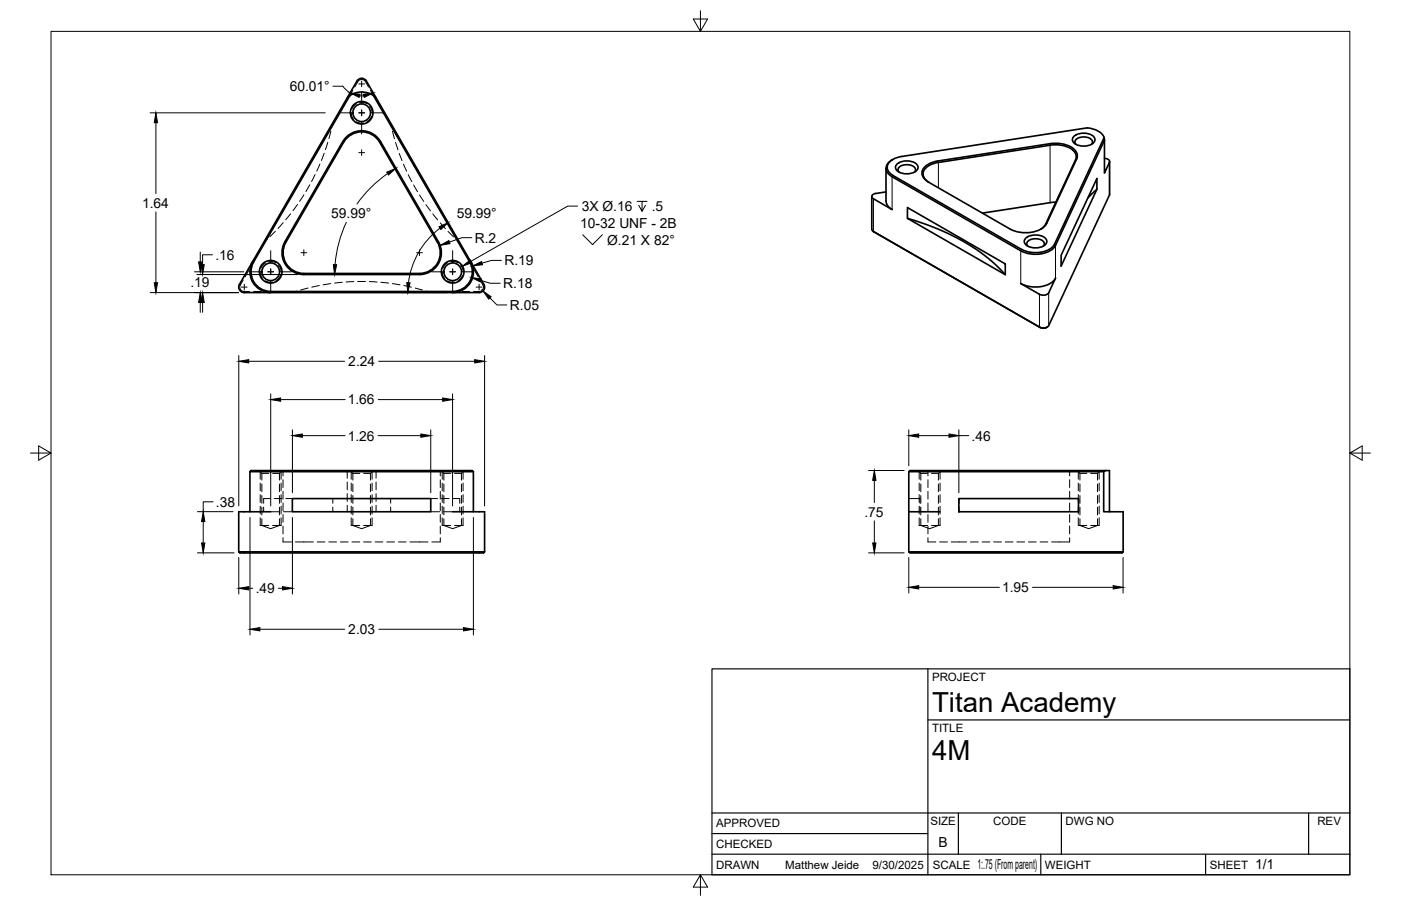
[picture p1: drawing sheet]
<svg xmlns="http://www.w3.org/2000/svg" width="432mm" height="279mm" viewBox="0 0 432 279" stroke-linecap="round" stroke-linejoin="round" font-family="sans-serif">
<!-- layer: Visible -->
<g fill="none" stroke="#000" stroke-width=".51">
<path d="M107.8 29.5l-29.6 51.3M107.8 29.5l-.8 .6M107.8 29.5a6.4 6.4 0 0 1 8.1 .6M110 25a1.7 1.7 0 0 1 2.9 0M110 25l-36.2 62.7a1.69 1.69 0 0 0 1.5 2.5h72.4a1.7 1.7 0 0 0 1.4-2.5M112.9 25l3 5.2M115.1 29.5l29.7 51.3M115.9 30.2l33.2 57.5M107 42.5a6.4 6.4 0 0 1 10 1.4l17.8 30.8a6.4 6.4 0 0 1-5.5 9.6h-35.6a6.4 6.4 0 0 1-5.6-9.6l17.8-30.8zM117.3 43.7l17.8 30.9a6.7 6.7 0 0 1-5.8 10.1h-35.7a6.7 6.7 0 0 1-5.8-10.1M117.3 43.7a6.7 6.7 0 0 0-11.7 0l-17.8 30.9M270 59.6l-.8 .3-.5 .4v.5l.5 .5"/>
<path d="M273.1 51.9v10.6l.8 1.4 1.1 .7M273.1 59.2l-3.2 .5M275.2 49.2a2.79 2.79 0 0 0-2.1 2.6 2.79 2.79 0 0 0 1.9 2.7M276.5 50.6a4.8 4.8 0 0 1 6.3 .4 1.71 1.71 0 0 1-1.5 2.3 4.7 4.7 0 0 1-5.1-1 1.3 1.3 0 0 1 .3-1.7zM277.1 53.1a1.32 1.32 0 0 1-.1-1.5 1.32 1.32 0 0 1 1.3-.7 3.4 3.4 0 0 1 3.8 1.1l-.2 1.1M289.1 49.6a5.7 5.7 0 0 0-4.9 3.3 3.1 3.1 0 0 0 1.9 3.2M323.6 44.8l-34.4 5.3a4.7 4.7 0 0 0-4.7 3.6 3.1 3.1 0 0 0 1.8 2.5M323.7 44.8a8.2 8.2 0 0 1 7.7 2.3 2.23 2.23 0 0 1 .1 2.2l-9.2 19.8M331 42a4.8 4.8 0 0 1 6.3 .4 1.71 1.71 0 0 1-1.5 2.4 4.7 4.7 0 0 1-5.1-1.1 1.3 1.3 0 0 1 .3-1.7zM331.6 44.5a1.32 1.32 0 0 1-.1-1.5 1.32 1.32 0 0 1 1.3-.6 3.4 3.4 0 0 1 3.9 1.1l-.3 1M331.8 49.1l-9.2 19.8a8.1 8.1 0 0 1-8.3 2.7l-3-1-25.2-14.5M331.8 49.1a3.2 3.2 0 0 0-2.4-4.1l-3.2-.8-2.6 .1-34.5 5.3"/>
<path d="M338.1 58.4l-11.1 23.7v-3.4l11.1-23.6v3.3l-2.8 2.6M340.3 42.4l-15.3 32.9a7.2 7.2 0 0 1-7.4 2.5l-2.7-.9-39.7-22.8M340.4 43.3a3.3 3.3 0 0 0-2.6-3.2l-2.7-.7-57.2 8.9a4.9 4.9 0 0 0-4.4 2.9 2.81 2.81 0 0 0 1.7 2.9M340.4 43.3l-15.1 32.4a7.9 7.9 0 0 1-8.6 2.4l-2.1-.8-39.6-22.8M340.4 43.3v10.1l1.5-3.3a1.18 1.18 0 0 0-1.5-1.3M342 49.8v10.1M342 59.9l-18.8 40.5a2.3 2.3 0 0 1-2.8 .5M268.7 60.6v10.1l.2 .5 51.9 29.9a2.18 2.18 0 0 0 2-.2M269.2 71.4l.2 .1M269.2 61.3l5.8 3.3M279.7 64l30.1 17.4v3.3l-30.1-17.4zM279.7 67.3a64.4 64.4 0 0 1 29.2 16.4l.9 1"/>
<path d="M316.2 73.4a4.8 4.8 0 0 1 6.3 .4 1.71 1.71 0 0 1-1.5 2.4 4.7 4.7 0 0 1-5.1-1.1 1.3 1.3 0 0 1 .3-1.7zM316.8 75.9a1.32 1.32 0 0 1-.1-1.5 1.32 1.32 0 0 1 1.3-.6 3.4 3.4 0 0 1 3.8 1.1l-.2 1M322.3 69.1l-1.5 1.6M323.6 62.5l-20.8 3.2M325.4 62.4l-1.7 .1M77.9 80.6a6.4 6.4 0 0 0 5.5 9.6M78.2 80.8a6.1 6.1 0 0 0 5.2 9.1M83.4 89.9h56.1M144.8 80.8a6.1 6.1 0 0 1-5.3 9.1M145.1 80.6a6.4 6.4 0 0 1-5.6 9.6M314.6 87.4a9.5 9.5 0 0 0 10.1-.7l.6-.9-2.1 4.5a2.31 2.31 0 0 1-2.8 .4zM77 145.5a2.4 2.4 0 0 1 2.1-.4h64.7a2.4 2.4 0 0 1 2.1 .4"/>
<path d="M77 145.5h68.9M77 145.5v12.3M83.4 157.8h-9.8v12.4M90.1 153.8h42.7v4h-42.7zM139.5 157.8h9.9v12.4M145.9 145.5v12.3M280.1 145.5v24.7M280.1 157.8h9.6M295.5 153.8h36.9v4h-36.9zM340.2 145.5v12.3h6v12.4M340.8 145.1l-.6 .4h-60.1a2.33 2.33 0 0 1 2.1-.4h59.7v12.7M73.6 170.2h75.8"/>
<path d="M73.6 170.2l.3 .3h75.1l.4-.3M280.1 170.2h66.1l-.4 .3h-65.4z"/>
<circle cx="111.5" cy="34.8" r="2.72"/>
<circle cx="111.5" cy="34.8" r="3.5"/>
<circle cx="83.4" cy="83.8" r="2.72"/>
<circle cx="83.4" cy="83.8" r="3.5"/>
<circle cx="139.5" cy="83.8" r="2.72"/>
<circle cx="139.5" cy="83.8" r="3.5"/>
</g>
<!-- layer: Hidden -->
<g fill="none" stroke="#000" stroke-width=".31">
<path d="M102.6 37.9l-.3 1.4M108.2 34.8l.3 1.2 .5 .9M108.7 27.9l-.9 1.6M109.3 26.9l1-1.7a1.33 1.33 0 0 1 2.3 0l1 1.7M109.9 32l-.8 .6-.7 1.1M109.9 37.6l.9 .3h1.2M110.9 31.6h.9l1.3 .4M113.9 32.7l.6 1.1 .2 1M114.2 27.9l.9 1.6M114.5 35.9l-.5 .8-.9 .8M120.4 37.9l.3 1.4M95.5 57l-1.2 2.1"/>
<path d="M97.1 53.8l-1.1 2.2M98.6 50.6l-1 2.2M99.9 47.3l-.8 2.2M101 43.9l-.7 2.2M102 40.4l-.6 2.3M121 40.5l.6 2.3M121.9 43.9l.8 2.3M123 47.3l.9 2.2M124.4 50.6l.9 2.2M125.8 53.9l1.1 2.1M127.5 57l1.2 2.1M82.3 73.8l-1 1"/>
<path d="M84.9 71.3l-1.7 1.7M87.3 68.7l-1.6 1.7M89.6 65.9l-1.5 1.9M91.7 63.1l-1.4 1.9M93.7 60.1l-1.3 2M129.3 60.1l1.3 2M131.3 63.1l1.4 1.9M133.4 66l1.5 1.8M135.7 68.7l1.6 1.8M138.1 71.4l1.7 1.6M140.7 73.9l1 .9M75 86.4l-.9 1.5a1.36 1.36 0 0 0 1.2 2h1.7"/>
<path d="M76.7 83.3l-1.2 2.1M78.2 89.9h2.3M78.2 80.8l-.9 1.5M80.2 83.8l.3 1.3 .5 .8M81.7 89.9h1.7M81.8 81l-.8 .7-.6 1M81.8 86.6l1 .4h1.2M82.8 80.7h1.5l.7 .3M85.9 81.8l.6 1 .1 1M86.4 84.9l-.4 .9-1 .8M91.5 89.8l-1.4 .4M94.9 88.8l-2.3 .7"/>
<path d="M98.4 88.1l-2.3 .5M101.9 87.5l-2.3 .3M105.5 87.1l-2.4 .2M109.1 86.8l-2.4 .2M110.2 86.8h2.4M113.8 86.8l2.4 .2M117.4 87.1l2.4 .2M120.9 87.5l2.4 .3M124.5 88.1l2.3 .5M128 88.8l2.2 .7M131.4 89.8l1.4 .4M136.3 83.8l.2 1.3 .6 .8"/>
<path d="M137.9 81l-.8 .7-.6 1M137.9 86.6l1 .4h1.2M139 80.7h1.4l.7 .3M139.5 89.9h1.7M142 81.8l.6 1 .1 1M142.4 89.9h2.4M142.5 84.9l-.4 .9-1 .8M144.8 80.8l.8 1.5M146.2 83.3l1.2 2.1M148 86.4l.8 1.5a1.36 1.36 0 0 1-1.1 2h-1.7M79.9 145.1l.8 .9M80.7 146h2.1"/>
<path d="M80.7 160v2.1l2.7 .9 2.7-.9v-2.1M80.7 146v2.1M80.7 149.3v2.3M80.7 152.8v2.4M80.7 156.4v2.4M81.3 156.4v1.4M83.3 153.8h-2v1.4M83.4 157.8h2.8M84 146h2.1M84.5 153.8h2.4M86.1 149.3v2.3M86.1 152.8v2.4"/>
<path d="M86.1 156.4v2.4M87.2 146.8v-1.3l-.3-.4-.8 .9v2.1M87.2 148v2.3M87.2 151.5v2.4M87.2 155.1v2.4M87.2 158.7v2.4M87.4 157.8h2.7M88.1 153.8h2M102.6 153.8v1.4M102.6 156.4v1.4M107 148.7v2.3M107 152.2v2.4"/>
<path d="M107 155.8v2M107.8 145.1l-.8 .4v2M108 145.1l.8 .9M108.8 146h2.1M108.8 160v2.1l2.7 .9 2.7-.9v-2.1M108.8 146v2.1M108.8 149.3v2.3M108.8 152.8v2.4M108.8 156.4v2.4M112.1 146h2.1M114.2 149.3v2.3M114.2 152.8v2.4"/>
<path d="M114.2 156.4v2.4M114.9 145.1l-.7 .9v2.1M115.1 145.1l.8 .4v2M115.9 148.7v2.3M115.9 152.2v2.4M115.9 155.8v2M120.4 153.8v1.4M120.4 156.4v1.4M132.8 153.8h2.1M132.8 157.8h2.7M135.7 148v2.3M135.7 151.5v2.4"/>
<path d="M135.7 155.1v2.4M135.7 158.7v2.4M136 153.8h2.4M136.7 157.8h2.8M136.8 146h2.1M136.8 160v2.1l2.7 .9 2.7-.9v-2.1M136.8 146l-.8-.9-.3 .4v1.3M136.8 146v2.1M136.8 149.3v2.3M136.8 152.8v2.4M136.8 156.4v2.4M139.6 153.8h2.1v1.4"/>
<path d="M140.1 146h2.1M141.7 156.4v1.4M142.2 149.3v2.3M142.2 152.8v2.4M142.2 156.4v2.4M143 145.1l-.8 .9v2.1M280.1 153.8h3.4v1.4M283 145.1l.8 .9M283.5 156.4v1.4M283.8 146h2.1M283.8 160v2.1l2.7 .9 2.7-.9v-2.1M283.8 146v2.1"/>
<path d="M283.8 149.3v2.3M283.8 152.8v2.4M283.8 156.4v2.4M285.7 145.1l.3 .4v1.3M286 148v2.3M286 151.5v2.4M286 155.1v2.4M286 158.7v2.4M287.1 146h2.1M289.2 149.3v2.3M289.2 152.8v2.4M289.2 156.4v2.4"/>
<path d="M290 145.1l-.8 .9v2.1M295.6 153.8v1.4M295.6 156.4v1.4M329.7 148v2.3M329.7 151.5v2.4M329.7 155.1v2.4M329.7 158.7v2.4M330 145.1l-.3 .4v1.3M332.1 145.1l.7 .9M332.4 153.8v1.4M332.4 156.4v1.4M332.8 146h2.2"/>
<path d="M332.8 160v2.1l2.8 .9 2.7-.9v-2.1M332.8 146v2.1M332.8 149.3v2.3M332.8 152.8v2.4M332.8 156.4v2.4M336.1 146h2.2M338.3 149.3v2.3M338.3 152.8v2.4M338.3 156.4v2.4M339 145.1l-.7 .9v2.1M80.2 162.1h2.6M84 162.1h2.6"/>
<path d="M87.2 165.8v1.3h2.6M87.2 162.2v2.4M91 167.1h5.6M97.8 167.1h2.3M101.3 167.1h2.4M104.9 167.1h2.4M108.2 162.1h2.7M108.5 167.1h2.4M112.1 162.1h2.6M112.1 167.1h2.3M115.6 167.1h2.4M119.2 167.1h2.4"/>
<path d="M122.8 167.1h2.4M126.3 167.1h5.6M135.7 165.8v1.3h-2.6M135.7 162.2v2.4M136.3 162.1h2.6M140.1 162.1h2.6M283.3 162.1h2.6M286 165.8v1.3h2.4M286 162.2v2.4M287.1 162.1h2.6M289.6 167.1h2.4M293.2 167.1h4.7"/>
<path d="M299.1 167.1h2.4M302.7 167.1h2.4M306.3 167.1h2.4M309.8 167.1h2.4M313.4 167.1h2.4M317 167.1h2.4M320.6 167.1h2.3M329.7 165.8v1.3h-5.6M329.7 162.2v2.4M332.3 162.1h2.7M336.1 162.1h2.7"/>
</g>
<!-- layer: Hidden Narrow -->
<g fill="none" stroke="#000" stroke-width=".31">
<path d="M80.2 145.4v2.4M80.2 149v2.3M80.2 152.5v2.4M80.2 156.1v2.4M80.2 159.7v2.4M86.6 145.4v2.4M86.6 149v2.3M86.6 152.5v2.4M86.6 156.1v2.4M86.6 159.7v2.4M108.2 145.4v2.4M108.2 149v2.3"/>
<path d="M108.2 152.5v2.4M108.2 156.1v2.4M108.2 159.7v2.4M114.7 145.4v2.4M114.7 149v2.3M114.7 152.5v2.4M114.7 156.1v2.4M114.7 159.7v2.4M136.3 145.4v2.4M136.3 149v2.3M136.3 152.5v2.4M136.3 156.1v2.4"/>
<path d="M136.3 159.7v2.4M142.7 145.4v2.4M142.7 149v2.3M142.7 152.5v2.4M142.7 156.1v2.4M142.7 159.7v2.4M283.3 145.4v2.4M283.3 149v2.3M283.3 152.5v2.4M283.3 156.1v2.4M283.3 159.7v2.4M289.7 145.4v2.4"/>
<path d="M289.7 149v2.3M289.7 152.5v2.4M289.7 156.1v2.4M289.7 159.7v2.4M332.3 145.4v2.4M332.3 149v2.3M332.3 152.5v2.4M332.3 156.1v2.4M332.3 159.7v2.4M338.8 145.4v2.4M338.8 149v2.3M338.8 152.5v2.4"/>
<path d="M338.8 156.1v2.4M338.8 159.7v2.4"/>
</g>
<!-- layer: Visible Narrow -->
<path d="M275.2 54.1l-.2 .4v10.1M289.1 49.6l.1 8.3M323.6 44.3v18.2M331.8 49.1l-.3 .2M341.9 50.1v10.1M269.2 61.3v10.1l.2 .1M314.9 76.9l-.3 .4v10.1M322.6 68.9l-.3 .2M325 75.4l.3 .3v10.1M320.4 90.8v10.1l.2 .1M323.2 90.3v10.1" fill="none" stroke="#000" stroke-width=".31"/>
<!-- layer: Border -->
<path d="M15.7 9.7h400.3v260.1h-400.3zM215.9 3.3v6.4l-2.2-3.8h4.4l-2.2 3.8M9.4 139.7h6.3l-3.8-2.2v4.4l3.8-2.2M416 139.7l3.8 2.2v-4.4l-3.8 2.2h6.4M215.9 269.8l2.2 3.8h-4.4l2.2-3.8v6.3" fill="none" stroke="#000" stroke-width=".31"/>
<!-- layer: Titleblock -->
<path d="M219.4 206.3h196.6v63.5h-196.6zM286 206.3v63.5M286 222h130M219.4 257.1h66.6M219.4 250.7h196.6M295.4 250.7v12.7M327.1 250.7v12.7M403.3 250.7v12.7M219.4 263.4h196.6M320.8 263.4v6.4M371.6 263.4v6.4" fill="none" stroke="#000" stroke-width=".36"/>
<!-- layer: Smart Centers -->
<g fill="none" stroke="#000" stroke-width=".31">
<path d="M104.9 34.8h3.9M110.6 34.8h1.8M110.6 25.9h1.8M111.5 25v1.8M111.5 28.3v3.8M111.5 33.9v1.8M111.5 37.5v3.8M114.2 34.8h3.8M110.6 47.1h1.8M111.5 46.2v1.8M83.4 77.3v3.9M92.8 77.9h1.8"/>
<path d="M93.6 77v1.8M128.4 77.9h1.8M129.3 77v1.8M139.5 77.3v3.9M74.4 88.5h1.8M75.3 87.6v1.8M76.9 83.8h3.9M82.5 83.8h1.8M83.4 82.9v1.8M83.4 86.5v3.8M86.1 83.8h3.9M133 83.8h3.8"/>
<path d="M138.6 83.8h1.8M139.5 82.9v1.8M139.5 86.5v3.8M142.2 83.8h3.8M146.7 88.5h1.8M147.7 87.6v1.8"/>
</g>
<!-- layer: FD_Dimensions -->
<g fill="none" stroke="#000" stroke-width=".31">
<path d="M46.3 34.8h53.9M48 37.8v21.9M102.6 26.6h3.1l1 1.1 1.2 .9M110.8 29.6h1.3M119.5 53.5a37.8 37.8 0 0 0-9.5 9.4M48 65.3v21.9M61.7 77.7v3.1M65.5 78.6h-3.1v3M106.7 68.6a37.8 37.8 0 0 0-3.4 13M135.6 70.4a24.9 24.9 0 0 0-9.7 16.8M145.4 73.3h-3l-3.9 1.4M46.3 90.2h27.2"/>
<path d="M59.9 83.8h15.2M60.7 84.7h31.2M61.7 93.3v3M62.4 93.3v3M123.9 90.2h13.8M148.2 86.5l2.9 .9h3.1M151 91.9l2.2 2.1h3M154.5 80.3h-3l-2.9 .9M73.6 109.6v46.4M76.6 111.4h29.6M116.7 111.4h29.6M149.4 109.6v46.4"/>
<path d="M83.4 121.5v34.5M86.5 123.2h19.9M90.1 132.6v19.4M93.2 134.3h13.2M116.5 134.3h13.2M116.6 123.2h19.8M132.8 132.6v19.4M139.5 121.5v34.5M280.1 132.6v11.1M283.1 134.3h9.4M295.5 132.6v19.4M295.5 134.3h3.1"/>
<path d="M60.9 157.8h10.9M65.7 154.7h-3.1v3.1M77 159.6v36.2M90.1 159.6v23.6M145.9 159.6v36.2M267.7 145.1h11M269.5 148.1v6.9M60.9 170.5h11.3M62.6 160.8v6.6M73.6 171.9v11.3M267.7 170.5h11M269.5 160.6v6.8"/>
<path d="M280.1 171.9v11M346.1 171.9v11M76.6 181.4h1.3M80.1 194.1h26.1M85.8 181.4h1.3M116.7 194.1h26.2M283.1 181.1h24.9M318.2 181.1h24.9"/>
</g>
<g fill="#000" stroke="#000" stroke-width=".31">
<path d="M48 34.8l.6 3h-1.1zM107.9 28.6l3.1 .5-.3 .9zM112 29.1l3-.5-2.7 1.4zM119.2 53.1l2.8-1.2-2.3 2.1zM135.3 69.9l2.8-1.2-2.2 2.1zM135.6 75.7l2.7-1.5 .4 .9zM47.5 87.2h1.1l-.6 3zM61.7 90.2l.5 3.1h-1zM61.2 80.8h1l-.5 3zM62.4 90.2l.5 3.1h-1zM61.9 81.6h1l-.5 3.1zM102.7 81.6h1.1l-.7 3.1z"/>
<path d="M125.4 87.1l1 .1-.7 3zM145.3 85.6l3.1 .4-.3 1zM145.6 82l2.8-1.3 .3 .9zM148.8 89.7l2.6 1.8-.8 .7zM73.6 111.4l3-.5v1zM146.3 110.9l3.1 .5-3.1 .5zM83.4 123.2l3.1-.5v1zM90.1 134.3l3.1-.5v1.1zM129.7 133.8l3.1 .5-3.1 .6zM136.4 122.7l3.1 .5-3.1 .5zM280.1 134.3l3-.5v1.1zM292.5 133.8l3 .5-3 .6z"/>
<path d="M269.5 145.1l.5 3h-1zM62.1 167.4h1l-.5 3.1zM62.6 157.8l.5 3h-1zM269 167.4h1l-.5 3.1zM73.6 181.4l3-.5v1zM77 194.1l3.1-.6v1.1zM87.1 180.9l3 .5-3 .5zM142.9 193.5l3 .6-3 .5zM280.1 181.1l3-.5v1zM343.1 180.6l3 .5-3 .5z"/>
</g>
<!-- layer: Hole Notes -->
<path d="M178 63.6h-3l-29.8 17M179.6 72.4l3 3 3.1-3M196.4 62.1h3M197.9 62.1v3.1l-1.1-1.9M198.9 63.3l-1 1.9" fill="none" stroke="#000" stroke-width=".31"/>
<path d="M142.5 82.1l2.4-1.9 .5 .8z" fill="#000" stroke="#000" stroke-width=".31"/>
<g font-size="8.5">
<text x="287.3" y="219.5">Titan Academy</text>
<text x="287.3" y="234.5">4M</text>
</g>
<g font-size="4.3">
<text x="89.3" y="28.1">60.01°</text>
<text x="43.8" y="64">1.64</text>
<text x="179.3" y="65.2">3X Ø.16</text>
<text x="200.9" y="65.2">.5</text>
<text x="102.1" y="67.2">59.99°</text>
<text x="140.8" y="67.1">59.99°</text>
<text x="178.8" y="70.2">10-32 UNF - 2B</text>
<text x="146.3" y="74.8">R.2</text>
<text x="187.1" y="75.4">Ø.21 X 82°</text>
<text x="66.4" y="80.1">.16</text>
<text x="155.5" y="81.8">R.19</text>
<text x="58.7" y="88.5">.19</text>
<text x="155.1" y="88.9">R.18</text>
<text x="157.1" y="95.5">R.05</text>
<text x="107.4" y="112.9">2.24</text>
<text x="107.2" y="124.7">1.66</text>
<text x="107.2" y="135.8">1.26</text>
<text x="299.4" y="135.8">.46</text>
<text x="66.6" y="156.3">.38</text>
<text x="266.4" y="159.3">.75</text>
<text x="78.8" y="182.9">.49</text>
<text x="308.8" y="182.6">1.95</text>
<text x="107.4" y="195.6">2.03</text>
<text x="289.3" y="261.2">B</text>
<text x="301.2" y="268.1">1:.75 (From parent)</text>
<text x="386.8" y="268.1">1/1</text>
</g>
<g font-size="3.5">
<text x="287.3" y="210.1">PROJECT</text>
<text x="287.3" y="225.8">TITLE</text>
<text x="220.7" y="255.2">APPROVED</text>
<text x="286.7" y="254.5">SIZE</text>
<text x="306.1" y="254.5">CODE</text>
<text x="328.4" y="254.5">DWG NO</text>
<text x="406" y="254.5">REV</text>
<text x="220.7" y="261.5">CHECKED</text>
<text x="220.7" y="267.9">DRAWN</text>
<text x="242" y="267.9">Matthew Jeide</text>
<text x="268.9" y="267.9">9/30/2025</text>
<text x="287.5" y="267.9">SCALE</text>
<text x="322.1" y="267.9">WEIGHT</text>
<text x="372.9" y="267.9">SHEET</text>
</g>
</svg>
